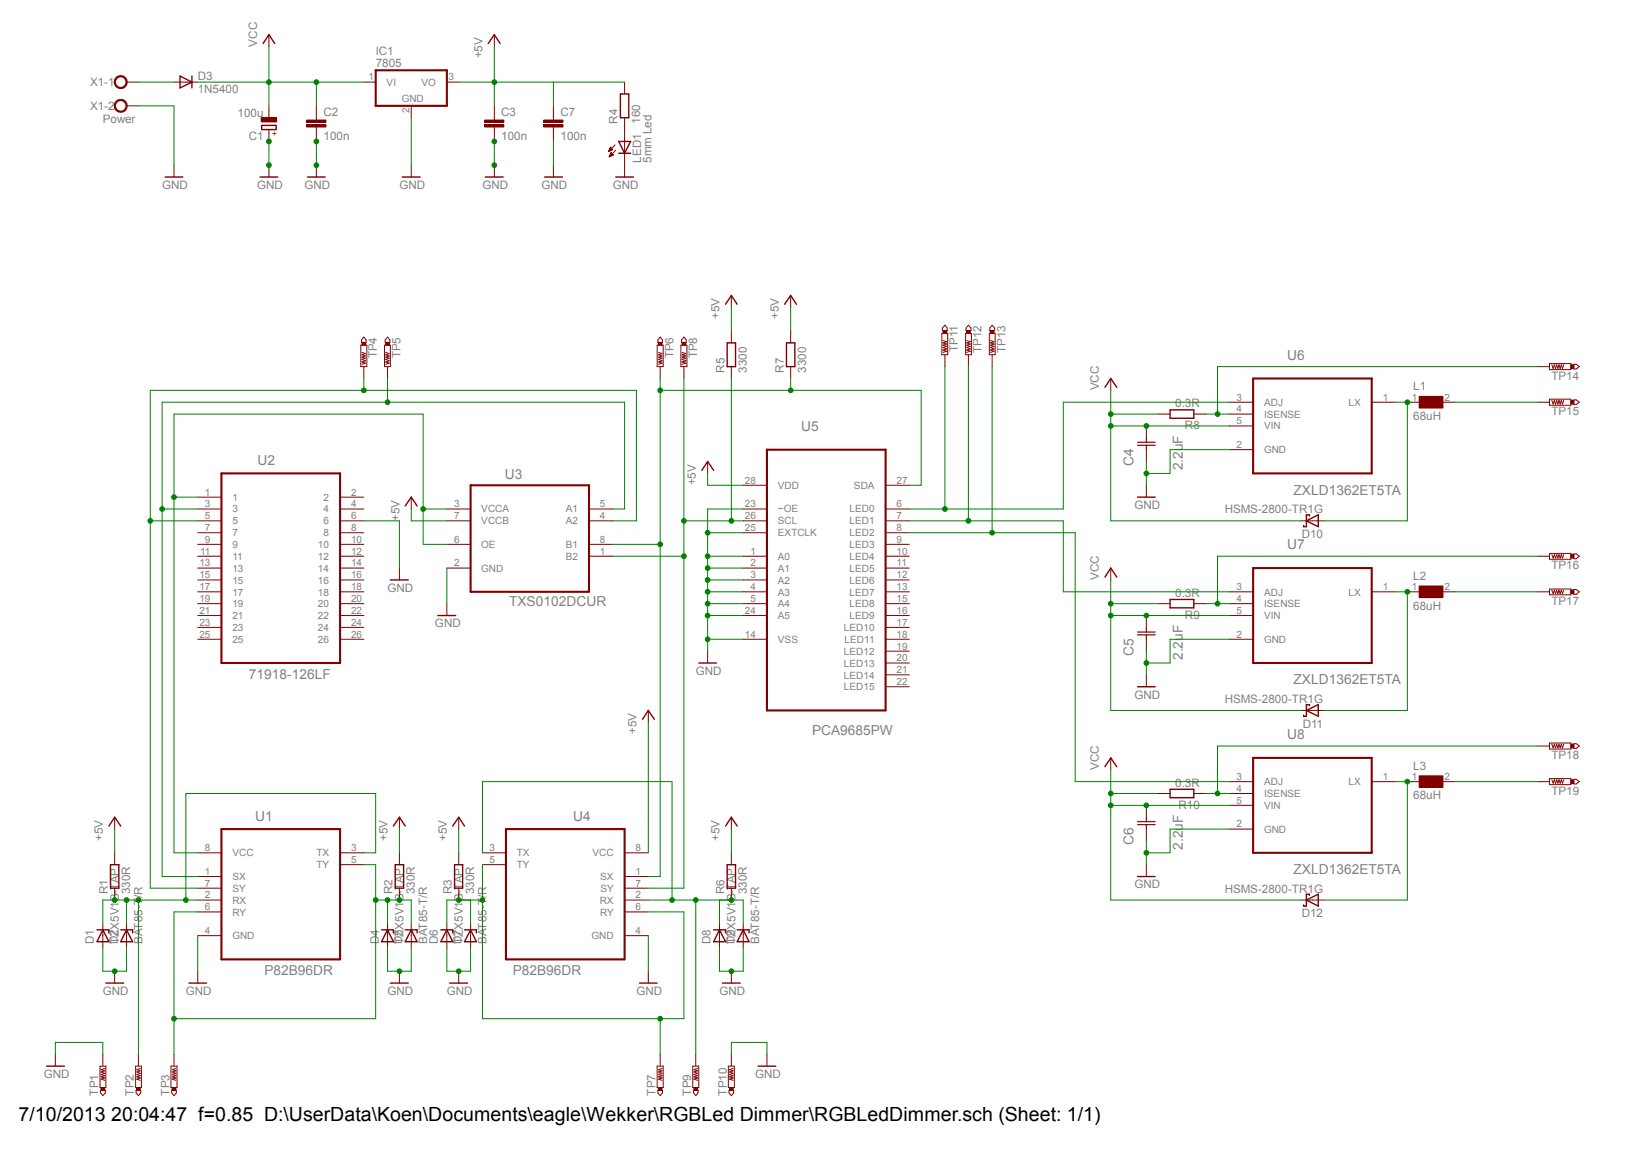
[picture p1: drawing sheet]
<svg xmlns="http://www.w3.org/2000/svg" width="297mm" height="210mm" viewBox="0 0 297 210" stroke-linecap="round" stroke-linejoin="round" font-family="sans-serif">
<g fill="none" stroke="#800000" stroke-width=".18">
<path d="M66.2 14.9h2.2M74.8 19.3v2.1M81.3 14.9h2.2M135.3 88.3h4.3M135.3 92.6h4.3M135.3 94.8h4.3M135.3 96.9h4.3M161.2 88.3h4.3M161.2 92.6h4.3M161.2 94.8h4.3M161.2 96.9h4.3M161.2 99.1h4.3"/>
<path d="M128.8 118.5v2.1M135.3 101.2h4.3M135.3 103.4h4.3M135.3 105.5h4.3M135.3 107.7h4.3M135.3 109.9h4.3M135.3 112h4.3M135.3 116.3h4.3M161.2 101.2h4.3M161.2 103.4h4.3M161.2 105.5h4.3M161.2 107.7h4.3"/>
<path d="M161.2 109.9h4.3M161.2 112h4.3M161.2 116.3h4.3M161.2 114.2h4.3M161.2 118.5h4.3M161.2 120.6h4.3M161.2 122.8h4.3M161.2 125h4.3"/>
</g>
<path d="M68.4 12.8h12.9v6.5h-12.9zM139.6 81.8h21.6v47.5h-21.6z" fill="none" stroke="#800000" stroke-width=".38"/>
<path d="M47.6 22.8h2.6v.8h-2.6zM127.2 120.6h3.2" fill="none" stroke="#800000" stroke-width=".25"/>
<path d="M47.5 21.4h2.8v.8h-2.8z" fill-rule="evenodd" fill="#800000"/>
<g fill="none" stroke="#800000" stroke-width=".18">
<path d="M48.9 6.3v2.2M48.9 19.3v2.1M57.6 19.3v2.5M90 6.3v2.2M90 19.3v2.5M31.7 30.1v2.1M47.5 21.4h2.8v.8h-2.8zM48.9 23.6v2.1M48.9 30.1v2.1M55.8 22.7h3.5v.4h-3.5zM55.8 21.8h3.5v.5h-3.5zM57.6 23.2v2.5"/>
<path d="M57.6 30.1v2.1M74.8 30.1v2.1M88.2 22.7h3.5v.4h-3.5zM88.2 21.8h3.5v.5h-3.5zM90 23.2v2.5M90 30.1v2.1M65.7 62.8h1.1v3.9h-1.1zM65.9 64.1l.6 .2-.6 .3 .6 .2-.6 .2 .6 .2-.6 .2 .6 .3-.6 .2 .6 .2-.6 .2M66.2 61.3l.4 .5v.5h-.8v-.5zM36 92.6h4.3M36 94.8h4.3M36 99.1h4.3"/>
<path d="M36 90.5h4.3M36 96.9h4.3M61.9 92.6h4.3M61.9 94.8h4.3M61.9 99.1h4.3M61.9 90.5h4.3M61.9 96.9h4.3M74.8 90.5v2.1M81.3 92.6h4.3M81.3 94.8h4.3M81.3 99.1h4.3M107.2 92.6h4.3"/>
<path d="M107.2 94.8h4.3M107.2 99.1h4.3M128.8 84v2.1M36 103.4h4.3M36 101.2h4.3M36 105.5h4.3M36 107.7h4.3M36 109.9h4.3M36 112h4.3M36 114.2h4.3M36 116.3h4.3M61.9 103.4h4.3"/>
<path d="M61.9 101.2h4.3M61.9 105.5h4.3M61.9 107.7h4.3M61.9 109.9h4.3M61.9 112h4.3M61.9 114.2h4.3M61.9 116.3h4.3M81.3 103.4h4.3M81.3 109.9v2.1M107.2 101.2h4.3M36 155.2h4.3M36 159.5h4.3"/>
<path d="M61.9 155.2h4.3M61.9 157.4h4.3M87.8 155.2h4.3M87.8 157.4h4.3M113.7 155.2h4.3M113.7 159.5h4.3M36 161.6h4.3M36 163.8h4.3M36 165.9h4.3M36 170.3h4.3M113.7 161.6h4.3M113.7 163.8h4.3"/>
<path d="M113.7 165.9h4.3M113.7 170.3h4.3"/>
</g>
<path d="M55.8 22.9h3.5M55.8 22.1h3.5M88.2 22.9h3.5M88.2 22.1h3.5" fill="none" stroke="#800000" stroke-width=".42"/>
<path d="M47.9 7.9l1-1.6 1.1 1.6M88.9 7.9l1.1-1.6 1 1.6M30.1 32.2h3.2M47.3 32.2h3.2M56 32.2h3.2M73.2 32.2h3.3M88.3 32.2h3.3M73.7 92.1l1.1-1.6 1.1 1.6M127.7 85.6l1.1-1.6 1.1 1.6M79.7 112h3.2" fill="none" stroke="#800000" stroke-width=".25"/>
<path d="M40.3 86.1h21.6v34.5h-21.6zM85.6 88.3h21.6v19.4h-21.6zM40.3 150.9h21.6v23.7h-21.6zM92.1 150.9h21.6v23.7h-21.6z" fill="none" stroke="#800000" stroke-width=".38"/>
<path d="M65.9 62.3h.6v.5h-.6z" fill-rule="evenodd" fill="#800000"/>
<path d="M65.9 62.3h.6v.5h-.6zM66.2 66.7v2.2M70 62.8h1v3.9h-1zM70.2 64.1l.6 .2-.6 .3 .6 .2-.6 .2 .6 .2-.6 .2 .6 .3-.6 .2 .6 .2-.6 .2M70.5 61.3l.5 .5v.5h-.9v-.5z" fill="none" stroke="#800000" stroke-width=".18"/>
<path d="M70.2 62.3h.7v.5h-.7z" fill-rule="evenodd" fill="#800000"/>
<path d="M70.2 62.3h.7v.5h-.7zM70.5 66.7v2.2M123.9 62.8h1.1v3.9h-1.1zM124.1 64.1l.7 .2-.7 .3 .7 .2-.7 .2 .7 .2-.7 .2 .7 .3-.7 .2 .7 .2-.7 .2M124.5 61.3l.4 .5v.5h-.9v-.5z" fill="none" stroke="#800000" stroke-width=".18"/>
<path d="M124.1 62.3h.7v.5h-.7z" fill-rule="evenodd" fill="#800000"/>
<path d="M119.6 62.8h1.1v3.9h-1.1zM119.8 64.1l.7 .2-.7 .3 .7 .2-.7 .2 .7 .2-.7 .2 .7 .3-.7 .2 .7 .2-.7 .2M120.1 61.3l.5 .5v.5h-.9v-.5zM124.1 62.3h.7v.5h-.7zM124.5 66.7v2.2M118 129.3v2.1M36 176.7v2.2M118 176.7v2.2" fill="none" stroke="#800000" stroke-width=".18"/>
<path d="M116.9 130.9l1.1-1.6 1.1 1.6M34.4 178.9h3.2M116.4 178.9h3.2" fill="none" stroke="#800000" stroke-width=".25"/>
<path d="M119.8 62.3h.7v.5h-.7z" fill-rule="evenodd" fill="#800000"/>
<path d="M172 59.2l.4 .5v.5h-.9v-.5zM119.8 62.3h.7v.5h-.7zM120.1 66.7v2.2M171.4 60.7h1.1v3.9h-1.1zM171.6 62l.7 .2-.7 .2 .7 .2-.7 .2 .7 .2-.7 .2 .7 .3-.7 .2 .7 .2-.7 .2" fill="none" stroke="#800000" stroke-width=".18"/>
<path d="M171.6 60.2h.7v.5h-.7z" fill-rule="evenodd" fill="#800000"/>
<path d="M171.6 60.2h.7v.5h-.7zM172 64.6v2.1" fill="none" stroke="#800000" stroke-width=".18"/>
<path d="M21.1 14.1a1.19 1.19 0 0 1 1.9 .2 1.19 1.19 0 0 1-.7 1.8 1.19 1.19 0 0 1-1.5-1.2h.2a.97 .97 0 0 1 1.3-.9 .97 .97 0 0 1 .4 1.6 .97 .97 0 0 1-1.6-.3l-.1-.4h-.2l.1-.4z" fill-rule="evenodd" fill="#800000"/>
<path d="M21.1 14.1a1.19 1.19 0 0 1 1.9 .2 1.19 1.19 0 0 1-.7 1.8 1.19 1.19 0 0 1-1.5-1.2h.2a.97 .97 0 0 1 1.3-.9 .97 .97 0 0 1 .4 1.6 .97 .97 0 0 1-1.6-.3l-.1-.4h-.2l.1-.4zM23 14.9h2.2" fill="none" stroke="#800000" stroke-width=".18"/>
<path d="M21.1 18.4a1.19 1.19 0 0 1 1.9 .2 1.19 1.19 0 0 1-.7 1.8 1.19 1.19 0 0 1-1.5-1.1h.2a.97 .97 0 0 1 1.3-1 .97 .97 0 0 1 .4 1.6 .97 .97 0 0 1-1.6-.3l-.1-.3h-.2l.1-.5z" fill-rule="evenodd" fill="#800000"/>
<g fill="none" stroke="#800000" stroke-width=".18">
<path d="M21.1 18.4a1.19 1.19 0 0 1 1.9 .2 1.19 1.19 0 0 1-.7 1.8 1.19 1.19 0 0 1-1.5-1.1h.2a.97 .97 0 0 1 1.3-1 .97 .97 0 0 1 .4 1.6 .97 .97 0 0 1-1.6-.3l-.1-.3h-.2l.1-.5zM23 19.3h2.2M113.7 14.9v2.2M110.8 27.5h.1M110.8 27.4h.2M110.8 27.4h.4M110.9 27.3h.4M110.9 28.5h.1M110.9 27.2h.6M110.9 28.4h.2M111 27.1h.4M111 28.4h.3"/>
<path d="M111 28.3h.4M111 27.1h.3M111 27h.3M111 28.2h.6M111 26.9h.2M111 28.1h.5M111.1 26.8h.1M111.1 28h.4M111.1 28h.3M111.1 27.9h.2M111.2 27.8h.1M111.2 27.8l.4 .4-.7 .3z"/>
<path d="M111.5 27.2l-.4-.4-.4 .8M111.5 27.2l-.8 .4M111.9 26.4l-1.2 1.2M112.1 27.3l-1.2 1.2M113.7 21.4v10.8M20.9 148.7v2.2M20.9 155.2v2.2M72.7 148.7v2.2M72.7 155.2v2.2M83.5 148.7v2.2M83.5 155.2v2.2M133.1 148.7v2.2"/>
<path d="M133.1 155.2v2.2M18.7 168.1v4.3M20.9 161.6v2.2M20.9 176.7v2.2M23 168.1v4.3M70.5 168.1v4.3M72.7 161.6v2.2M72.7 176.7v2.2M74.8 168.1v4.3M81.3 168.1v4.3M83.5 161.6v2.2M83.5 176.7v2.2"/>
<path d="M85.6 168.1v4.3M130.9 168.1v4.3M133.1 161.6v2.2M133.1 176.7v2.2M135.3 168.1v4.3M24.7 194h1v3.9h-1zM24.8 198.4h.8v.5l-.4 .5-.4-.5zM25.5 194.4l-.6 .2 .6 .3-.6 .2 .6 .2-.6 .2 .6 .2-.6 .3 .6 .2-.6 .2 .6 .2"/>
</g>
<g fill="none" stroke="#800000" stroke-width=".25">
<path d="M112.9 17.1h1.5v4.3h-1.5zM112.1 32.2h3.2M112.6 25.7h2.2l-1.1 2.2zM112.6 27.9h2.2M19.8 150.3l1.1-1.6 1.1 1.6M20.1 157.4h1.5v4.2h-1.5zM71.6 150.3l1.1-1.6 1 1.6M71.9 157.4h1.5v4.2h-1.5zM82.4 150.3l1.1-1.6 1 1.6M82.7 157.4h1.5v4.2h-1.5zM132 150.3l1.1-1.6 1.1 1.6M132.3 157.4h1.6v4.2h-1.6z"/>
<path d="M17.7 169.2h2.1v.6M18.7 169.2l1.1 2.2h-2.1zM19.3 178.9h3.2M22 169.2h2.1v.6M23 169.2l1.1 2.2h-2.1zM69.4 169.2h2.2v.6M70.5 169.2l1.1 2.2h-2.2zM71 178.9h3.3M73.7 169.2h2.2v.6M74.8 169.2l1.1 2.2h-2.2zM80.2 169.2h2.2v.6M81.3 169.2l1.1 2.2h-2.2z"/>
<path d="M81.8 178.9h3.3M84.5 169.2h2.2v.6M85.6 169.2l1.1 2.2h-2.2zM129.9 169.2h2.1v.6M130.9 169.2l1.1 2.2h-2.1zM131.5 178.9h3.2M134.2 169.2h2.1v.6M135.3 169.2l1 2.2h-2.1z"/>
</g>
<path d="M24.8 197.9h.7v.5h-.7z" fill-rule="evenodd" fill="#800000"/>
<path d="M24.8 197.9h.7v.5h-.7zM25.2 191.9v2.1M31.1 194h1.1v3.9h-1.1zM31.2 198.4h.9v.5l-.4 .5-.5-.5zM32 194.4l-.6 .2 .6 .3-.6 .2 .6 .2-.6 .2 .6 .2-.6 .3 .6 .2-.6 .2 .6 .2" fill="none" stroke="#800000" stroke-width=".18"/>
<path d="M31.3 197.9h.7v.5h-.7z" fill-rule="evenodd" fill="#800000"/>
<path d="M31.3 197.9h.7v.5h-.7zM31.7 191.9v2.1M126.1 194h1.1v3.9h-1.1zM126.2 198.4h.8v.5l-.4 .5-.4-.5zM127 194.4l-.7 .2 .7 .3-.7 .2 .7 .2-.7 .2 .7 .2-.7 .3 .7 .2-.7 .2 .7 .2" fill="none" stroke="#800000" stroke-width=".18"/>
<path d="M126.3 197.9h.7v.5h-.7z" fill-rule="evenodd" fill="#800000"/>
<path d="M119.6 194h1.1v3.9h-1.1zM119.7 198.4h.9v.5l-.5 .5-.4-.5zM120.5 194.4l-.7 .2 .7 .3-.7 .2 .7 .2-.7 .2 .7 .2-.7 .3 .7 .2-.7 .2 .7 .2M126.3 197.9h.7v.5h-.7zM126.6 191.9v2.1" fill="none" stroke="#800000" stroke-width=".18"/>
<path d="M119.8 197.9h.7v.5h-.7z" fill-rule="evenodd" fill="#800000"/>
<path d="M18.2 194h1.1v3.9h-1.1zM18.3 198.4h.9v.5l-.5 .5-.4-.5zM19 194.4l-.6 .2 .6 .3-.6 .2 .6 .2-.6 .2 .6 .2-.6 .3 .6 .2-.6 .2 .6 .2M119.8 197.9h.7v.5h-.7zM120.1 191.9v2.1" fill="none" stroke="#800000" stroke-width=".18"/>
<path d="M18.4 197.9h.6v.5h-.6z" fill-rule="evenodd" fill="#800000"/>
<path d="M18.4 197.9h.6v.5h-.6zM18.7 191.9v2.1M132.5 194h1.1v3.9h-1.1zM132.7 198.4h.8v.5l-.4 .5-.4-.5zM133.4 194.4l-.6 .2 .6 .3-.6 .2 .6 .2-.6 .2 .6 .2-.6 .3 .6 .2-.6 .2 .6 .2" fill="none" stroke="#800000" stroke-width=".18"/>
<path d="M132.8 197.9h.6v.5h-.6z" fill-rule="evenodd" fill="#800000"/>
<g fill="none" stroke="#800000" stroke-width=".18">
<path d="M133.1 53.8v2.1M143.9 53.8v2.1M133.1 60.2v2.2M133.1 66.7v2.2M143.9 60.2v2.2M143.9 66.7v2.2M223.7 73.2h4.3M223.7 75.4h4.3M223.7 77.5h4.3M249.6 73.2h4.4M223.7 81.8h4.3M10.1 191.9v2.1"/>
<path d="M132.8 197.9h.6v.5h-.6zM133.1 191.9v2.1M139.6 191.9v2.1"/>
</g>
<path d="M132 55.4l1.1-1.6 1.1 1.6M142.8 55.4l1.1-1.6 1 1.6M132.3 62.4h1.6v4.3h-1.6zM143.1 62.4h1.6v4.3h-1.6zM8.5 194h3.2M138 194h3.2" fill="none" stroke="#800000" stroke-width=".25"/>
<path d="M228 68.9h21.6v17.2h-21.6z" fill="none" stroke="#800000" stroke-width=".38"/>
<path d="M258.3 72.1h4.3v2.2h-4.3z" fill-rule="evenodd" fill="#800000"/>
<path d="M202.1 68.9v2.1M210.8 75.4h2.1M217.3 75.4h2.1M256.1 73.2h2.2M258.3 72.1h4.3v2.2h-4.3zM262.6 73.2h2.1M282 72.6h3.9v1.1h-3.9zM282.4 72.9l.3 .6 .2-.6 .2 .6 .2-.6 .2 .6 .2-.6 .2 .6 .2-.6 .3 .6 .2-.6M286.4 72.8h.5l.5 .4-.5 .4h-.5zM208.6 88.3v2.2" fill="none" stroke="#800000" stroke-width=".18"/>
<path d="M201.1 70.5l1-1.6 1.1 1.6M212.9 74.6h4.4v1.5h-4.4zM207 90.5h3.2" fill="none" stroke="#800000" stroke-width=".25"/>
<path d="M285.9 72.9h.5v.6h-.5z" fill-rule="evenodd" fill="#800000"/>
<path d="M279.8 73.2h2.2M282 66.2h3.9v1.1h-3.9zM282.4 66.4l.3 .7 .2-.7 .2 .7 .2-.7 .2 .7 .2-.7 .2 .7 .2-.7 .3 .7 .2-.7M285.9 72.9h.5v.6h-.5zM286.4 66.3h.5l.5 .4-.5 .4h-.5z" fill="none" stroke="#800000" stroke-width=".18"/>
<path d="M285.9 66.4h.5v.7h-.5z" fill-rule="evenodd" fill="#800000"/>
<path d="M208.6 77.5v2.2M279.8 66.7h2.2M285.9 66.4h.5v.7h-.5zM208.6 81.8v2.2M223.7 107.7h4.3M223.7 109.9h4.3M223.7 112h4.3M223.7 116.3h4.3M249.6 107.7h4.4" fill="none" stroke="#800000" stroke-width=".18"/>
<path d="M208.6 79.7v.8M207 81h3.2M207 80.5h3.2M208.6 81v.8" fill="none" stroke="#800000" stroke-width=".21"/>
<path d="M228 103.4h21.6v17.2h-21.6z" fill="none" stroke="#800000" stroke-width=".38"/>
<path d="M258.3 106.6h4.3v2.2h-4.3z" fill-rule="evenodd" fill="#800000"/>
<path d="M202.1 103.4v2.1M210.8 109.9h2.1M217.3 109.9h2.1M256.1 107.7h2.2M258.3 106.6h4.3v2.2h-4.3zM262.6 107.7h2.1M282 107.2h3.9v1h-3.9zM282.4 107.4l.3 .6 .2-.6 .2 .6 .2-.6 .2 .6 .2-.6 .2 .6 .2-.6 .3 .6 .2-.6M286.4 107.3h.5l.5 .4-.5 .5h-.5zM208.6 122.8v2.2" fill="none" stroke="#800000" stroke-width=".18"/>
<path d="M201.1 105l1-1.6 1.1 1.6M212.9 109.1h4.4v1.5h-4.4zM207 125h3.2" fill="none" stroke="#800000" stroke-width=".25"/>
<path d="M285.9 107.4h.5v.6h-.5z" fill-rule="evenodd" fill="#800000"/>
<path d="M279.8 107.7h2.2M282 100.7h3.9v1.1h-3.9zM282.4 100.9l.3 .7 .2-.7 .2 .7 .2-.7 .2 .7 .2-.7 .2 .7 .2-.7 .3 .7 .2-.7M285.9 107.4h.5v.6h-.5zM286.4 100.8h.5l.5 .4-.5 .5h-.5z" fill="none" stroke="#800000" stroke-width=".18"/>
<path d="M285.9 100.9h.5v.7h-.5z" fill-rule="evenodd" fill="#800000"/>
<path d="M208.6 112v2.2M208.6 116.3v2.2M279.8 101.2h2.2M285.9 100.9h.5v.7h-.5zM223.7 142.2h4.3M223.7 144.4h4.3M223.7 146.6h4.3M223.7 150.9h4.3M249.6 142.2h4.4" fill="none" stroke="#800000" stroke-width=".18"/>
<path d="M207 115.5h3.2M207 115h3.2M208.6 114.2v.8M208.6 115.5v.8" fill="none" stroke="#800000" stroke-width=".21"/>
<path d="M228 137.9h21.6v17.3h-21.6z" fill="none" stroke="#800000" stroke-width=".38"/>
<path d="M258.3 141.2h4.3v2.1h-4.3z" fill-rule="evenodd" fill="#800000"/>
<path d="M202.1 137.9v2.2M208.6 157.4v2.1M210.8 144.4h2.1M217.3 144.4h2.1M256.1 142.2h2.2M258.3 141.2h4.3v2.1h-4.3zM262.6 142.2h2.1M282 141.7h3.9v1.1h-3.9zM282.4 141.9l.3 .6 .2-.6 .2 .6 .2-.6 .2 .6 .2-.6 .2 .6 .2-.6 .3 .6 .2-.6M286.4 141.8h.5l.5 .4-.5 .5h-.5z" fill="none" stroke="#800000" stroke-width=".18"/>
<path d="M201.1 139.5l1-1.6 1.1 1.6M207 159.5h3.2M212.9 143.6h4.4v1.6h-4.4z" fill="none" stroke="#800000" stroke-width=".25"/>
<path d="M285.9 141.9h.5v.7h-.5z" fill-rule="evenodd" fill="#800000"/>
<path d="M282 135.2h3.9v1.1h-3.9zM282.4 135.4l.3 .7 .2-.7 .2 .7 .2-.7 .2 .7 .2-.7 .2 .7 .2-.7 .3 .7 .2-.7M286.4 135.3h.5l.5 .5-.5 .4h-.5zM279.8 142.2h2.2M285.9 141.9h.5v.7h-.5z" fill="none" stroke="#800000" stroke-width=".18"/>
<path d="M285.9 135.4h.5v.7h-.5z" fill-rule="evenodd" fill="#800000"/>
<path d="M176.2 59.2l.5 .5v.5h-.9v-.5zM175.7 60.7h1.1v3.9h-1.1zM175.9 62l.7 .2-.7 .2 .7 .2-.7 .2 .7 .2-.7 .2 .7 .3-.7 .2 .7 .2-.7 .2M279.8 135.8h2.2M285.9 135.4h.5v.7h-.5zM208.6 146.6v2.1M208.6 150.9v2.1" fill="none" stroke="#800000" stroke-width=".18"/>
<path d="M207 150.1h3.2M207 149.5h3.2M208.6 148.7v.8M208.6 150.1v.8" fill="none" stroke="#800000" stroke-width=".21"/>
<path d="M175.9 60.2h.7v.5h-.7z" fill-rule="evenodd" fill="#800000"/>
<path d="M180.6 59.2l.4 .5v.5h-.9v-.5zM175.9 60.2h.7v.5h-.7zM176.2 64.6v2.1M180 60.7h1.1v3.9h-1.1zM180.3 62l.6 .2-.6 .2 .6 .2-.6 .2 .6 .2-.6 .2 .6 .3-.6 .2 .6 .2-.6 .2" fill="none" stroke="#800000" stroke-width=".18"/>
<path d="M180.2 60.2h.7v.5h-.7z" fill-rule="evenodd" fill="#800000"/>
<path d="M31.7 14.9h4.3M100.7 19.3v2.5M99 22.7h3.4v.4h-3.4zM99 21.8h3.4v.5h-3.4zM100.7 23.2v2.5M100.7 30.1v2.1M180.2 60.2h.7v.5h-.7zM180.6 64.6v2.1M236.7 94.8h4.3M72.7 103.4v2.1M236.7 129.3h4.3M236.7 163.8h4.3" fill="none" stroke="#800000" stroke-width=".18"/>
<path d="M32.8 13.8l2.1 1.1-2.1 1.1zM34.9 13.8v2.2M99.1 32.2h3.3M237.7 94.8l2.2-1.1v2.1zM238.3 93.9v-.2h-.6v2.1h-.5v-.2M71 105.5h3.3M237.7 129.3l2.2-1.1v2.1zM238.3 128.4v-.2h-.6v2.1h-.5v-.2M237.7 163.8l2.2-1.1v2.2zM238.3 162.9v-.2h-.6v2.2h-.5v-.2" fill="none" stroke="#800000" stroke-width=".25"/>
<path d="M99 22.9h3.4M99 22.1h3.4" fill="none" stroke="#800000" stroke-width=".42"/>
<path d="M128.8 116.3h6.5M128.8 112h6.5M128.8 109.9h6.5M128.8 105.5h6.5M128.8 107.7h6.5M128.8 103.4h6.5M135.3 101.2h-6.5v17.3" fill="none" stroke="#008000" stroke-width=".18"/>
<circle cx="128.8" cy="103.4" r=".43" fill="#008000"/>
<circle cx="128.8" cy="103.4" r=".43" fill="none" stroke="#008000" stroke-width=".18"/>
<circle cx="128.8" cy="105.5" r=".43" fill="#008000"/>
<circle cx="128.8" cy="105.5" r=".43" fill="none" stroke="#008000" stroke-width=".18"/>
<circle cx="128.8" cy="107.7" r=".43" fill="#008000"/>
<circle cx="128.8" cy="107.7" r=".43" fill="none" stroke="#008000" stroke-width=".18"/>
<circle cx="128.8" cy="109.9" r=".43" fill="#008000"/>
<circle cx="128.8" cy="109.9" r=".43" fill="none" stroke="#008000" stroke-width=".18"/>
<circle cx="128.8" cy="112" r=".43" fill="#008000"/>
<circle cx="128.8" cy="112" r=".43" fill="none" stroke="#008000" stroke-width=".18"/>
<circle cx="128.8" cy="116.3" r=".43" fill="#008000"/>
<g fill="none" stroke="#008000" stroke-width=".18">
<path d="M128.8 96.9h6.5M135.3 92.6h-6.5v8.6"/>
<circle cx="128.8" cy="116.3" r=".43"/>
</g>
<circle cx="128.8" cy="96.9" r=".43" fill="#008000"/>
<circle cx="128.8" cy="96.9" r=".43" fill="none" stroke="#008000" stroke-width=".18"/>
<circle cx="128.8" cy="101.2" r=".43" fill="#008000"/>
<g fill="none" stroke="#008000" stroke-width=".18">
<path d="M90 25.7v4.4"/>
<circle cx="128.8" cy="101.2" r=".43"/>
</g>
<circle cx="90" cy="25.7" r=".43" fill="#008000"/>
<circle cx="90" cy="25.7" r=".43" fill="none" stroke="#008000" stroke-width=".18"/>
<circle cx="90" cy="30.1" r=".43" fill="#008000"/>
<g fill="none" stroke="#008000" stroke-width=".18">
<path d="M57.6 25.7v4.4"/>
<circle cx="90" cy="30.1" r=".43"/>
</g>
<circle cx="57.6" cy="25.7" r=".43" fill="#008000"/>
<circle cx="57.6" cy="25.7" r=".43" fill="none" stroke="#008000" stroke-width=".18"/>
<circle cx="57.6" cy="30.1" r=".43" fill="#008000"/>
<g fill="none" stroke="#008000" stroke-width=".18">
<path d="M48.9 25.7v4.4"/>
<circle cx="57.6" cy="30.1" r=".43"/>
</g>
<circle cx="48.9" cy="30.1" r=".43" fill="#008000"/>
<circle cx="48.9" cy="30.1" r=".43" fill="none" stroke="#008000" stroke-width=".18"/>
<circle cx="48.9" cy="25.7" r=".43" fill="#008000"/>
<g fill="none" stroke="#008000" stroke-width=".18">
<path d="M25.2 19.3h6.5v10.8M74.8 21.4v8.7M81.3 103.4v6.5M18.7 172.4v4.3h2.2M36 170.3v6.4M118 170.3v6.4"/>
<circle cx="48.9" cy="25.7" r=".43"/>
</g>
<circle cx="20.9" cy="176.7" r=".43" fill="#008000"/>
<g fill="none" stroke="#008000" stroke-width=".18">
<path d="M23 172.4v4.3h-2.1M130.9 172.4v4.3h4.4v-4.3"/>
<circle cx="20.9" cy="176.7" r=".43"/>
</g>
<circle cx="133.1" cy="176.7" r=".43" fill="#008000"/>
<g fill="none" stroke="#008000" stroke-width=".18">
<path d="M70.5 172.4v4.3h4.3v-4.3"/>
<circle cx="133.1" cy="176.7" r=".43"/>
</g>
<circle cx="72.7" cy="176.7" r=".43" fill="#008000"/>
<g fill="none" stroke="#008000" stroke-width=".18">
<path d="M81.3 172.4v4.3h4.3v-4.3"/>
<circle cx="72.7" cy="176.7" r=".43"/>
</g>
<circle cx="83.5" cy="176.7" r=".43" fill="#008000"/>
<g fill="none" stroke="#008000" stroke-width=".18">
<path d="M208.6 84v4.3M223.7 81.8h-10.8v4.3h-4.3M10.1 191.9v-2.2h8.6v2.2M133.1 191.9v-2.2h6.5v2.2"/>
<circle cx="83.5" cy="176.7" r=".43"/>
</g>
<circle cx="208.6" cy="86.1" r=".43" fill="#008000"/>
<g fill="none" stroke="#008000" stroke-width=".18">
<path d="M208.6 118.5v4.3M223.7 116.3h-10.8v4.3h-4.3"/>
<circle cx="208.6" cy="86.1" r=".43"/>
</g>
<circle cx="208.6" cy="120.6" r=".43" fill="#008000"/>
<g fill="none" stroke="#008000" stroke-width=".18">
<path d="M208.6 153v4.4M223.7 150.9h-10.8v4.3h-4.3"/>
<circle cx="208.6" cy="120.6" r=".43"/>
</g>
<circle cx="208.6" cy="155.2" r=".43" fill="#008000"/>
<g fill="none" stroke="#008000" stroke-width=".18">
<path d="M57.6 14.9v4.4M66.2 14.9h-17.3v4.4M100.7 25.7v4.4M66.2 94.8h6.5v8.6"/>
<circle cx="208.6" cy="155.2" r=".43"/>
</g>
<circle cx="48.9" cy="14.9" r=".43" fill="#008000"/>
<circle cx="48.9" cy="14.9" r=".43" fill="none" stroke="#008000" stroke-width=".18"/>
<circle cx="57.6" cy="14.9" r=".43" fill="#008000"/>
<g fill="none" stroke="#008000" stroke-width=".18">
<path d="M48.9 8.5v6.4h-12.9M202.1 71v6.5h21.6M202.1 75.4h8.7"/>
<circle cx="57.6" cy="14.9" r=".43"/>
</g>
<circle cx="202.1" cy="75.4" r=".43" fill="#008000"/>
<g fill="none" stroke="#008000" stroke-width=".18">
<path d="M202.1 77.5v17.3"/>
<circle cx="202.1" cy="75.4" r=".43"/>
</g>
<circle cx="202.1" cy="77.5" r=".43" fill="#008000"/>
<circle cx="202.1" cy="77.5" r=".43" fill="none" stroke="#008000" stroke-width=".18"/>
<circle cx="208.6" cy="77.5" r=".43" fill="#008000"/>
<g fill="none" stroke="#008000" stroke-width=".18">
<path d="M202.1 94.8h34.6M202.1 105.5v6.5h21.6M202.1 109.9h8.7"/>
<circle cx="208.6" cy="77.5" r=".43"/>
</g>
<circle cx="202.1" cy="109.9" r=".43" fill="#008000"/>
<g fill="none" stroke="#008000" stroke-width=".18">
<path d="M202.1 112v17.3"/>
<circle cx="202.1" cy="109.9" r=".43"/>
</g>
<circle cx="202.1" cy="112" r=".43" fill="#008000"/>
<circle cx="202.1" cy="112" r=".43" fill="none" stroke="#008000" stroke-width=".18"/>
<circle cx="208.6" cy="112" r=".43" fill="#008000"/>
<g fill="none" stroke="#008000" stroke-width=".18">
<path d="M202.1 129.3h34.6M202.1 140.1v6.5h21.6M202.1 144.4h8.7"/>
<circle cx="208.6" cy="112" r=".43"/>
</g>
<circle cx="202.1" cy="144.4" r=".43" fill="#008000"/>
<g fill="none" stroke="#008000" stroke-width=".18">
<path d="M202.1 146.6v17.2"/>
<circle cx="202.1" cy="144.4" r=".43"/>
</g>
<circle cx="202.1" cy="146.6" r=".43" fill="#008000"/>
<circle cx="202.1" cy="146.6" r=".43" fill="none" stroke="#008000" stroke-width=".18"/>
<circle cx="208.6" cy="146.6" r=".43" fill="#008000"/>
<g fill="none" stroke="#008000" stroke-width=".18">
<path d="M172 66.7v25.9h-6.5M202.1 163.8h34.6"/>
<circle cx="208.6" cy="146.6" r=".43"/>
</g>
<circle cx="172" cy="92.6" r=".43" fill="#008000"/>
<g fill="none" stroke="#008000" stroke-width=".18">
<path d="M83.5 14.9h6.5M90 8.5v10.8M223.7 73.2h-30.2v19.4h-21.5"/>
<circle cx="172" cy="92.6" r=".43"/>
</g>
<circle cx="90" cy="14.9" r=".43" fill="#008000"/>
<g fill="none" stroke="#008000" stroke-width=".18">
<path d="M90 14.9h23.7M100.7 14.9v4.4M133.1 55.9v4.3M143.9 55.9v4.3M36 90.5h-4.3v-15.1h45.3v23.7h4.3M74.8 92.6v2.2h6.5M77 92.6h4.3M128.8 86.1v2.2h6.5M118 131.4v23.8M20.9 150.9v4.3M72.7 150.9v4.3M83.5 150.9v4.3"/>
<path d="M133.1 150.9v4.3"/>
<circle cx="90" cy="14.9" r=".43"/>
</g>
<circle cx="77" cy="92.6" r=".43" fill="#008000"/>
<g fill="none" stroke="#008000" stroke-width=".18">
<path d="M31.7 90.5v64.7h4.3"/>
<circle cx="77" cy="92.6" r=".43"/>
</g>
<circle cx="31.7" cy="90.5" r=".43" fill="#008000"/>
<g fill="none" stroke="#008000" stroke-width=".18">
<path d="M29.5 92.6h6.5M111.5 92.6h2.2v-19.4h-84.2v86.3h6.5"/>
<circle cx="31.7" cy="90.5" r=".43"/>
</g>
<circle cx="29.5" cy="92.6" r=".43" fill="#008000"/>
<g fill="none" stroke="#008000" stroke-width=".18">
<path d="M70.5 68.9v4.3"/>
<circle cx="29.5" cy="92.6" r=".43"/>
</g>
<circle cx="70.5" cy="73.2" r=".43" fill="#008000"/>
<g fill="none" stroke="#008000" stroke-width=".18">
<path d="M27.3 94.8h8.7M111.5 94.8h4.3v-23.8h-88.5v90.6h8.7"/>
<circle cx="70.5" cy="73.2" r=".43"/>
</g>
<circle cx="27.3" cy="94.8" r=".43" fill="#008000"/>
<g fill="none" stroke="#008000" stroke-width=".18">
<path d="M66.2 68.9v2.1"/>
<circle cx="27.3" cy="94.8" r=".43"/>
</g>
<circle cx="66.2" cy="71" r=".43" fill="#008000"/>
<g fill="none" stroke="#008000" stroke-width=".18">
<path d="M111.5 99.1h8.6M165.5 88.3h2.1v-17.3h-47.5v88.5h-2.1"/>
<circle cx="66.2" cy="71" r=".43"/>
</g>
<circle cx="120.1" cy="99.1" r=".43" fill="#008000"/>
<g fill="none" stroke="#008000" stroke-width=".18">
<path d="M120.1 68.9v2.1"/>
<circle cx="120.1" cy="99.1" r=".43"/>
</g>
<circle cx="120.1" cy="71" r=".43" fill="#008000"/>
<g fill="none" stroke="#008000" stroke-width=".18">
<path d="M143.9 68.9v2.1"/>
<circle cx="120.1" cy="71" r=".43"/>
</g>
<circle cx="143.9" cy="71" r=".43" fill="#008000"/>
<g fill="none" stroke="#008000" stroke-width=".18">
<path d="M135.3 94.8h-10.8v66.8h-6.5M111.5 101.2h13"/>
<circle cx="143.9" cy="71" r=".43"/>
</g>
<circle cx="124.5" cy="101.2" r=".43" fill="#008000"/>
<g fill="none" stroke="#008000" stroke-width=".18">
<path d="M124.5 68.9v25.9"/>
<circle cx="124.5" cy="101.2" r=".43"/>
</g>
<circle cx="124.5" cy="94.8" r=".43" fill="#008000"/>
<g fill="none" stroke="#008000" stroke-width=".18">
<path d="M133.1 68.9v25.9"/>
<circle cx="124.5" cy="94.8" r=".43"/>
</g>
<circle cx="133.1" cy="94.8" r=".43" fill="#008000"/>
<g fill="none" stroke="#008000" stroke-width=".18">
<path d="M70.5 163.8v4.3M72.7 163.8h2.1v4.3"/>
<circle cx="133.1" cy="94.8" r=".43"/>
</g>
<circle cx="72.7" cy="163.8" r=".43" fill="#008000"/>
<g fill="none" stroke="#008000" stroke-width=".18">
<path d="M66.2 157.4h2.2v28h-36.7v-19.5h4.3M70.5 163.8h2.2"/>
<circle cx="72.7" cy="163.8" r=".43"/>
</g>
<circle cx="68.4" cy="163.8" r=".43" fill="#008000"/>
<g fill="none" stroke="#008000" stroke-width=".18">
<path d="M68.4 163.8h2.1M31.7 185.4v6.5"/>
<circle cx="68.4" cy="163.8" r=".43"/>
</g>
<circle cx="31.7" cy="185.4" r=".43" fill="#008000"/>
<circle cx="31.7" cy="185.4" r=".43" fill="none" stroke="#008000" stroke-width=".18"/>
<circle cx="70.5" cy="163.8" r=".43" fill="#008000"/>
<g fill="none" stroke="#008000" stroke-width=".18">
<path d="M81.3 168.1v-4.3h4.3v4.3"/>
<circle cx="70.5" cy="163.8" r=".43"/>
</g>
<circle cx="83.5" cy="163.8" r=".43" fill="#008000"/>
<g fill="none" stroke="#008000" stroke-width=".18">
<path d="M87.8 157.4v28h36.7M83.5 163.8h4.3"/>
<circle cx="83.5" cy="163.8" r=".43"/>
</g>
<circle cx="87.8" cy="163.8" r=".43" fill="#008000"/>
<g fill="none" stroke="#008000" stroke-width=".18">
<path d="M120.1 185.4v6.5"/>
<circle cx="87.8" cy="163.8" r=".43"/>
</g>
<circle cx="120.1" cy="185.4" r=".43" fill="#008000"/>
<g fill="none" stroke="#008000" stroke-width=".18">
<path d="M118 165.9h6.5v19.5M133.1 163.8h-2.2v4.3"/>
<circle cx="120.1" cy="185.4" r=".43"/>
</g>
<circle cx="133.1" cy="163.8" r=".43" fill="#008000"/>
<g fill="none" stroke="#008000" stroke-width=".18">
<path d="M87.8 155.2v-13h34.5v21.6M118 163.8h17.3v4.3M126.6 163.8v28.1"/>
<circle cx="133.1" cy="163.8" r=".43"/>
</g>
<circle cx="126.6" cy="163.8" r=".43" fill="#008000"/>
<circle cx="126.6" cy="163.8" r=".43" fill="none" stroke="#008000" stroke-width=".18"/>
<circle cx="122.3" cy="163.8" r=".43" fill="#008000"/>
<g fill="none" stroke="#008000" stroke-width=".18">
<path d="M219.4 75.4h4.3M279.8 66.7h-58.2v8.7"/>
<circle cx="122.3" cy="163.8" r=".43"/>
</g>
<circle cx="221.6" cy="75.4" r=".43" fill="#008000"/>
<g fill="none" stroke="#008000" stroke-width=".18">
<path d="M254 73.2h2.1v21.6M264.7 73.2h15.1"/>
<circle cx="221.6" cy="75.4" r=".43"/>
</g>
<circle cx="256.1" cy="73.2" r=".43" fill="#008000"/>
<g fill="none" stroke="#008000" stroke-width=".18">
<path d="M176.2 66.7v28.1M165.5 94.8h28v12.9h30.2M241 94.8h15.1"/>
<circle cx="256.1" cy="73.2" r=".43"/>
</g>
<circle cx="176.2" cy="94.8" r=".43" fill="#008000"/>
<g fill="none" stroke="#008000" stroke-width=".18">
<path d="M219.4 109.9h4.3M279.8 101.2h-58.2v8.7"/>
<circle cx="176.2" cy="94.8" r=".43"/>
</g>
<circle cx="221.6" cy="109.9" r=".43" fill="#008000"/>
<g fill="none" stroke="#008000" stroke-width=".18">
<path d="M254 107.7h2.1v21.6M264.7 107.7h15.1"/>
<circle cx="221.6" cy="109.9" r=".43"/>
</g>
<circle cx="256.1" cy="107.7" r=".43" fill="#008000"/>
<g fill="none" stroke="#008000" stroke-width=".18">
<path d="M241 129.3h15.1M279.8 135.8h-58.2v8.6M219.4 144.4h4.3"/>
<circle cx="256.1" cy="107.7" r=".43"/>
</g>
<circle cx="221.6" cy="144.4" r=".43" fill="#008000"/>
<g fill="none" stroke="#008000" stroke-width=".18">
<path d="M254 142.2h2.1v21.6M264.7 142.2h15.1"/>
<circle cx="221.6" cy="144.4" r=".43"/>
</g>
<circle cx="256.1" cy="142.2" r=".43" fill="#008000"/>
<g fill="none" stroke="#008000" stroke-width=".18">
<path d="M25.2 14.9h6.5M20.9 163.8h-2.2v4.3M23 163.8v4.3M241 163.8h15.1"/>
<circle cx="256.1" cy="142.2" r=".43"/>
</g>
<circle cx="20.9" cy="163.8" r=".43" fill="#008000"/>
<g fill="none" stroke="#008000" stroke-width=".18">
<path d="M68.4 144.4h-34.6v19.4h2.2M20.9 163.8h2.1"/>
<circle cx="20.9" cy="163.8" r=".43"/>
</g>
<circle cx="33.8" cy="163.8" r=".43" fill="#008000"/>
<g fill="none" stroke="#008000" stroke-width=".18">
<path d="M23 163.8h10.8M25.2 163.8v28.1"/>
<circle cx="33.8" cy="163.8" r=".43"/>
</g>
<circle cx="25.2" cy="163.8" r=".43" fill="#008000"/>
<g fill="none" stroke="#008000" stroke-width=".18">
<path d="M68.4 144.4v10.8h-2.2"/>
<circle cx="25.2" cy="163.8" r=".43"/>
</g>
<circle cx="23" cy="163.8" r=".43" fill="#008000"/>
<g fill="none" stroke="#008000" stroke-width=".18">
<path d="M180.6 66.7v30.2M165.5 96.9h30.2v45.3h28"/>
<circle cx="23" cy="163.8" r=".43"/>
</g>
<circle cx="180.5" cy="96.9" r=".43" fill="#008000"/>
<circle cx="180.5" cy="96.9" r=".43" fill="none" stroke="#008000" stroke-width=".18"/>
<text font-size="3.6" x="3.4" y="204">7/10/2013 20:04:47 f=0.85 D:\UserData\Koen\Documents\eagle\Wekker\RGBLed Dimmer\RGBLedDimmer.sch (Sheet: 1/1)</text>
<g font-size="2.5" fill="#808080">
<text x="234.3" y="65.4">U6</text>
<text x="145.8" y="78.4">U5</text>
<text x="46.9" y="84.6">U2</text>
<text x="91.9" y="87.1">U3</text>
<text x="206.3" y="84.8" transform="rotate(-90 206.3 84.8)">C4</text>
<text x="215.3" y="85.6" transform="rotate(-90 215.3 85.6)">2.2uF</text>
<text x="235.4" y="90">ZXLD1362ET5TA</text>
<text x="234.3" y="99.9">U7</text>
<text x="92.7" y="110.3">TXS0102DCUR</text>
<text x="206.3" y="119.3" transform="rotate(-90 206.3 119.3)">C5</text>
<text x="45.3" y="123.5">71918-126LF</text>
<text x="215.3" y="120.1" transform="rotate(-90 215.3 120.1)">2.2uF</text>
<text x="235.4" y="124.5">ZXLD1362ET5TA</text>
<text x="147.8" y="133.8">PCA9685PW</text>
<text x="234.3" y="134.5">U8</text>
<text x="46.4" y="149.4">U1</text>
<text x="104.3" y="149.4">U4</text>
<text x="206.3" y="153.8" transform="rotate(-90 206.3 153.8)">C6</text>
<text x="215.3" y="154.6" transform="rotate(-90 215.3 154.6)">2.2uF</text>
<text x="235.4" y="159">ZXLD1362ET5TA</text>
<text x="48.1" y="177.5">P82B96DR</text>
<text x="93.3" y="177.5">P82B96DR</text>
</g>
<g font-size="2.1" fill="#808080">
<text x="46.8" y="8.5" transform="rotate(-90 46.8 8.5)">VCC</text>
<text x="68.4" y="10.1">IC1</text>
<text x="87.8" y="10.6" transform="rotate(-90 87.8 10.6)">+5V</text>
<text x="16.4" y="15.7">X1-1</text>
<text x="36" y="16.9">1N5400</text>
<text x="36" y="14.5">D3</text>
<text x="68.4" y="12.2">7805</text>
<text x="16.4" y="20">X1-2</text>
<text x="18.7" y="22.4">Power</text>
<text x="43.2" y="21.2">100u</text>
<text x="58.9" y="21.1">C2</text>
<text x="91.2" y="21.1">C3</text>
<text x="102" y="21.1">C7</text>
<text x="112.4" y="22.5" transform="rotate(-90 112.4 22.5)">R4</text>
<text x="116.5" y="22.5" transform="rotate(-90 116.5 22.5)">160</text>
<text x="45.3" y="25.5">C1</text>
<text x="58.9" y="25.4">100n</text>
<text x="91.2" y="25.4">100n</text>
<text x="102" y="25.4">100n</text>
<text x="116.7" y="29.6" transform="rotate(-90 116.7 29.6)">LED1</text>
<text x="118.5" y="29.6" transform="rotate(-90 118.5 29.6)">5mm Led</text>
<text x="29.5" y="34.4">GND</text>
<text x="46.8" y="34.4">GND</text>
<text x="55.4" y="34.4">GND</text>
<text x="72.7" y="34.4">GND</text>
<text x="87.8" y="34.4">GND</text>
<text x="98.6" y="34.4">GND</text>
<text x="111.5" y="34.4">GND</text>
<text x="130.9" y="58.1" transform="rotate(-90 130.9 58.1)">+5V</text>
<text x="141.7" y="58.1" transform="rotate(-90 141.7 58.1)">+5V</text>
<text x="68.6" y="65.2" transform="rotate(-90 68.6 65.2)">TP4</text>
<text x="72.9" y="65.2" transform="rotate(-90 72.9 65.2)">TP5</text>
<text x="122.6" y="65.2" transform="rotate(-90 122.6 65.2)">TP6</text>
<text x="126.9" y="65.2" transform="rotate(-90 126.9 65.2)">TP8</text>
<text x="174.3" y="64.1" transform="rotate(-90 174.3 64.1)">TP11</text>
<text x="178.6" y="64.3" transform="rotate(-90 178.6 64.3)">TP12</text>
<text x="183" y="64.3" transform="rotate(-90 183 64.3)">TP13</text>
<text x="131.8" y="67.8" transform="rotate(-90 131.8 67.8)">R5</text>
<text x="135.9" y="67.8" transform="rotate(-90 135.9 67.8)">3300</text>
<text x="142.6" y="67.8" transform="rotate(-90 142.6 67.8)">R7</text>
<text x="146.7" y="67.8" transform="rotate(-90 146.7 67.8)">3300</text>
<text x="200" y="71" transform="rotate(-90 200 71)">VCC</text>
<text x="257.2" y="71">L1</text>
<text x="282.3" y="69.1">TP14</text>
<text x="213.9" y="74.1">0.3R</text>
<text x="257.2" y="76.4">68uH</text>
<text x="282.3" y="75.6">TP15</text>
<text x="215.6" y="78.1">R8</text>
<text x="126.6" y="88.3" transform="rotate(-90 126.6 88.3)">+5V</text>
<text x="72.7" y="94.8" transform="rotate(-90 72.7 94.8)">+5V</text>
<text x="206.5" y="92.6">GND</text>
<text x="222.9" y="93.4">HSMS-2800-TR1G</text>
<text x="236.9" y="97.9">D10</text>
<text x="70.5" y="107.7">GND</text>
<text x="200" y="105.5" transform="rotate(-90 200 105.5)">VCC</text>
<text x="257.2" y="105.5">L2</text>
<text x="282.3" y="103.6">TP16</text>
<text x="213.9" y="108.6">0.3R</text>
<text x="215.6" y="112.6">R9</text>
<text x="257.2" y="111">68uH</text>
<text x="282.3" y="110.1">TP17</text>
<text x="79.2" y="114.2">GND</text>
<text x="126.6" y="122.8">GND</text>
<text x="206.5" y="127.1">GND</text>
<text x="222.9" y="127.9">HSMS-2800-TR1G</text>
<text x="115.8" y="133.6" transform="rotate(-90 115.8 133.6)">+5V</text>
<text x="237.1" y="132.4">D11</text>
<text x="200" y="140.1" transform="rotate(-90 200 140.1)">VCC</text>
<text x="213.9" y="143.1">0.3R</text>
<text x="257.2" y="140.1">L3</text>
<text x="282.3" y="138.1">TP18</text>
<text x="214.5" y="147.2">R10</text>
<text x="257.2" y="145.5">68uH</text>
<text x="282.3" y="144.6">TP19</text>
<text x="18.7" y="153" transform="rotate(-90 18.7 153)">+5V</text>
<text x="70.5" y="153" transform="rotate(-90 70.5 153)">+5V</text>
<text x="81.3" y="153" transform="rotate(-90 81.3 153)">+5V</text>
<text x="130.9" y="153" transform="rotate(-90 130.9 153)">+5V</text>
<text x="206.5" y="161.7">GND</text>
<text x="19.6" y="162.7" transform="rotate(-90 19.6 162.7)">R1</text>
<text x="23.7" y="162.7" transform="rotate(-90 23.7 162.7)">330R</text>
<text x="71.4" y="162.7" transform="rotate(-90 71.4 162.7)">R2</text>
<text x="75.5" y="162.7" transform="rotate(-90 75.5 162.7)">330R</text>
<text x="82.2" y="162.7" transform="rotate(-90 82.2 162.7)">R3</text>
<text x="86.3" y="162.7" transform="rotate(-90 86.3 162.7)">330R</text>
<text x="131.8" y="162.7" transform="rotate(-90 131.8 162.7)">R6</text>
<text x="135.9" y="162.7" transform="rotate(-90 135.9 162.7)">330R</text>
<text x="222.9" y="162.4">HSMS-2800-TR1G</text>
<text x="236.9" y="167">D12</text>
<text x="17.1" y="171.8" transform="rotate(-90 17.1 171.8)">D1</text>
<text x="21.4" y="171.8" transform="rotate(-90 21.4 171.8)">D2</text>
<text x="21.6" y="171.8" transform="rotate(-90 21.6 171.8)">TZX5V1B-TAP</text>
<text x="26" y="171.8" transform="rotate(-90 26 171.8)">BAT85-T/R</text>
<text x="68.9" y="171.8" transform="rotate(-90 68.9 171.8)">D4</text>
<text x="73.2" y="171.8" transform="rotate(-90 73.2 171.8)">D5</text>
<text x="73.4" y="171.8" transform="rotate(-90 73.4 171.8)">TZX5V1B-TAP</text>
<text x="77.8" y="171.8" transform="rotate(-90 77.8 171.8)">BAT85-T/R</text>
<text x="79.7" y="171.8" transform="rotate(-90 79.7 171.8)">D6</text>
<text x="84" y="171.8" transform="rotate(-90 84 171.8)">D7</text>
<text x="84.2" y="171.8" transform="rotate(-90 84.2 171.8)">TZX5V1B-TAP</text>
<text x="88.5" y="171.8" transform="rotate(-90 88.5 171.8)">BAT85-T/R</text>
<text x="129.3" y="171.8" transform="rotate(-90 129.3 171.8)">D8</text>
<text x="133.6" y="171.8" transform="rotate(-90 133.6 171.8)">D9</text>
<text x="133.9" y="171.8" transform="rotate(-90 133.9 171.8)">TZX5V1B-TAP</text>
<text x="138.2" y="171.8" transform="rotate(-90 138.2 171.8)">BAT85-T/R</text>
<text x="18.7" y="181.1">GND</text>
<text x="33.8" y="181.1">GND</text>
<text x="70.5" y="181.1">GND</text>
<text x="81.3" y="181.1">GND</text>
<text x="115.8" y="181.1">GND</text>
<text x="130.9" y="181.1">GND</text>
<text x="8" y="196.2">GND</text>
<text x="137.4" y="196.2">GND</text>
<text x="17.9" y="199.4" transform="rotate(-90 17.9 199.4)">TP1</text>
<text x="24.3" y="199.4" transform="rotate(-90 24.3 199.4)">TP2</text>
<text x="30.8" y="199.4" transform="rotate(-90 30.8 199.4)">TP3</text>
<text x="119.3" y="199.4" transform="rotate(-90 119.3 199.4)">TP7</text>
<text x="125.8" y="199.4" transform="rotate(-90 125.8 199.4)">TP9</text>
<text x="132.2" y="199.4" transform="rotate(-90 132.2 199.4)">TP10</text>
</g>
<g font-size="1.8" fill="#808080">
<text x="67.1" y="14.6">1</text>
<text x="70.4" y="15.6">VI</text>
<text x="76.7" y="15.6">VO</text>
<text x="81.6" y="14.6">3</text>
<text x="73.1" y="18.6">GND</text>
<text x="74.5" y="20.6" transform="rotate(-90 74.5 20.6)">2</text>
<text x="225" y="72.9">3</text>
<text x="225" y="75.1">4</text>
<text x="225" y="77.2">5</text>
<text x="230" y="73.8">ADJ</text>
<text x="230" y="76">ISENSE</text>
<text x="245.4" y="73.9">LX</text>
<text x="251.6" y="72.9">1</text>
<text x="256.9" y="72.9">1</text>
<text x="262.9" y="72.9">2</text>
<text x="225" y="81.5">2</text>
<text x="230" y="78.1">VIN</text>
<text x="230" y="82.5">GND</text>
<text x="135.6" y="88">28</text>
<text x="141.6" y="88.9">VDD</text>
<text x="155.4" y="88.9">SDA</text>
<text x="163.2" y="88">27</text>
<text x="37.3" y="90.2">1</text>
<text x="37.3" y="92.3">3</text>
<text x="37.3" y="94.4">5</text>
<text x="42.3" y="91.1">1</text>
<text x="42.3" y="93.3">3</text>
<text x="42.3" y="95.4">5</text>
<text x="58.9" y="91.1">2</text>
<text x="58.9" y="93.3">4</text>
<text x="58.9" y="95.4">6</text>
<text x="63.9" y="90.2">2</text>
<text x="63.9" y="92.3">4</text>
<text x="63.9" y="94.4">6</text>
<text x="82.6" y="92.3">3</text>
<text x="82.6" y="94.4">7</text>
<text x="87.6" y="93.3">VCCA</text>
<text x="87.6" y="95.4">VCCB</text>
<text x="103" y="93.3">A1</text>
<text x="103" y="95.4">A2</text>
<text x="109.2" y="92.3">5</text>
<text x="109.2" y="94.4">4</text>
<text x="135.6" y="92.3">23</text>
<text x="135.6" y="94.4">26</text>
<text x="141.6" y="93.3">~OE</text>
<text x="141.6" y="95.4">SCL</text>
<text x="154.6" y="93.3">LED0</text>
<text x="154.6" y="95.4">LED1</text>
<text x="163.2" y="92.3">6</text>
<text x="163.2" y="94.4">7</text>
<text x="36.4" y="100.9">11</text>
<text x="37.3" y="96.6">7</text>
<text x="37.3" y="98.8">9</text>
<text x="42.3" y="97.6">7</text>
<text x="42.3" y="99.7">9</text>
<text x="42.3" y="101.9">11</text>
<text x="57.9" y="99.7">10</text>
<text x="57.9" y="101.9">12</text>
<text x="58.9" y="97.6">8</text>
<text x="63.9" y="96.6">8</text>
<text x="63.9" y="98.8">10</text>
<text x="63.9" y="100.9">12</text>
<text x="82.6" y="98.8">6</text>
<text x="87.6" y="99.7">OE</text>
<text x="103" y="99.7">B1</text>
<text x="103" y="101.9">B2</text>
<text x="109.2" y="98.8">8</text>
<text x="109.2" y="100.9">1</text>
<text x="135.6" y="96.6">25</text>
<text x="136.6" y="100.9">1</text>
<text x="141.6" y="101.9">A0</text>
<text x="141.6" y="97.6">EXTCLK</text>
<text x="154.6" y="97.6">LED2</text>
<text x="154.6" y="99.7">LED3</text>
<text x="154.6" y="101.9">LED4</text>
<text x="163.2" y="96.6">8</text>
<text x="163.2" y="98.8">9</text>
<text x="163.2" y="100.9">10</text>
<text x="36.3" y="103.1">13</text>
<text x="36.3" y="105.2">15</text>
<text x="36.3" y="107.4">17</text>
<text x="42.3" y="104.1">13</text>
<text x="42.3" y="106.2">15</text>
<text x="57.9" y="104.1">14</text>
<text x="57.9" y="106.2">16</text>
<text x="63.9" y="103.1">14</text>
<text x="63.9" y="105.2">16</text>
<text x="63.9" y="107.4">18</text>
<text x="82.6" y="103.1">2</text>
<text x="87.6" y="104.1">GND</text>
<text x="136.6" y="103.1">2</text>
<text x="136.6" y="105.2">3</text>
<text x="136.6" y="107.4">4</text>
<text x="141.6" y="104.1">A1</text>
<text x="141.6" y="106.2">A2</text>
<text x="154.6" y="104.1">LED5</text>
<text x="154.6" y="106.2">LED6</text>
<text x="163.2" y="103.1">11</text>
<text x="163.2" y="105.2">12</text>
<text x="163.2" y="107.4">13</text>
<text x="225" y="107.4">3</text>
<text x="251.6" y="107.4">1</text>
<text x="256.9" y="107.4">1</text>
<text x="262.9" y="107.4">2</text>
<text x="36.3" y="109.6">19</text>
<text x="36.3" y="111.7">21</text>
<text x="36.3" y="113.9">23</text>
<text x="42.3" y="108.4">17</text>
<text x="42.3" y="110.5">19</text>
<text x="42.3" y="112.7">21</text>
<text x="57.9" y="108.4">18</text>
<text x="57.9" y="110.5">20</text>
<text x="57.9" y="112.7">22</text>
<text x="63.9" y="109.6">20</text>
<text x="63.9" y="111.7">22</text>
<text x="63.9" y="113.9">24</text>
<text x="135.6" y="111.7">24</text>
<text x="136.6" y="109.6">5</text>
<text x="141.6" y="108.4">A3</text>
<text x="141.6" y="110.5">A4</text>
<text x="141.6" y="112.7">A5</text>
<text x="154.6" y="108.4">LED7</text>
<text x="154.6" y="110.5">LED8</text>
<text x="154.6" y="112.7">LED9</text>
<text x="163.2" y="109.6">15</text>
<text x="163.2" y="111.7">16</text>
<text x="163.2" y="113.9">17</text>
<text x="225" y="109.6">4</text>
<text x="225" y="111.7">5</text>
<text x="230" y="108.4">ADJ</text>
<text x="230" y="110.5">ISENSE</text>
<text x="230" y="112.7">VIN</text>
<text x="245.4" y="108.4">LX</text>
<text x="36.3" y="116">25</text>
<text x="42.3" y="114.9">23</text>
<text x="42.3" y="117">25</text>
<text x="57.9" y="114.9">24</text>
<text x="57.9" y="117">26</text>
<text x="63.9" y="116">26</text>
<text x="135.6" y="116">14</text>
<text x="141.6" y="117">VSS</text>
<text x="153.6" y="114.9">LED10</text>
<text x="153.6" y="119.2">LED12</text>
<text x="153.7" y="117">LED11</text>
<text x="163.2" y="116">18</text>
<text x="163.2" y="118.2">19</text>
<text x="225" y="116">2</text>
<text x="230" y="117">GND</text>
<text x="153.6" y="121.3">LED13</text>
<text x="153.6" y="123.5">LED14</text>
<text x="153.6" y="125.6">LED15</text>
<text x="163.2" y="120.4">20</text>
<text x="163.2" y="122.5">21</text>
<text x="163.2" y="124.7">22</text>
<text x="225" y="141.9">3</text>
<text x="230" y="142.9">ADJ</text>
<text x="245.4" y="142.9">LX</text>
<text x="251.6" y="141.9">1</text>
<text x="256.9" y="141.9">1</text>
<text x="262.9" y="141.9">2</text>
<text x="225" y="144.1">4</text>
<text x="225" y="146.3">5</text>
<text x="230" y="145">ISENSE</text>
<text x="230" y="147.2">VIN</text>
<text x="37.3" y="154.9">8</text>
<text x="42.3" y="155.8">VCC</text>
<text x="57.6" y="155.8">TX</text>
<text x="63.9" y="154.9">3</text>
<text x="89.1" y="154.9">3</text>
<text x="94.1" y="155.8">TX</text>
<text x="107.8" y="155.8">VCC</text>
<text x="115.7" y="154.9">8</text>
<text x="225" y="150.6">2</text>
<text x="230" y="151.5">GND</text>
<text x="37.3" y="159.2">1</text>
<text x="37.3" y="161.3">7</text>
<text x="42.3" y="160.1">SX</text>
<text x="57.6" y="158">TY</text>
<text x="63.9" y="157">5</text>
<text x="89.1" y="157">5</text>
<text x="94.1" y="158">TY</text>
<text x="109.2" y="160.1">SX</text>
<text x="115.7" y="159.2">1</text>
<text x="115.7" y="161.3">7</text>
<text x="37.3" y="163.5">2</text>
<text x="37.3" y="165.7">6</text>
<text x="42.3" y="162.3">SY</text>
<text x="42.3" y="164.5">RX</text>
<text x="42.3" y="166.6">RY</text>
<text x="109.1" y="164.5">RX</text>
<text x="109.2" y="166.6">RY</text>
<text x="109.3" y="162.3">SY</text>
<text x="115.7" y="163.5">2</text>
<text x="115.7" y="165.7">6</text>
<text x="37.3" y="170">4</text>
<text x="42.3" y="170.9">GND</text>
<text x="107.7" y="170.9">GND</text>
<text x="115.7" y="170">4</text>
</g>
<text font-size="1.5" fill="#800000" x="50.5" y="24.8" transform="rotate(-90 50.5 24.8)">+</text>
</svg>
